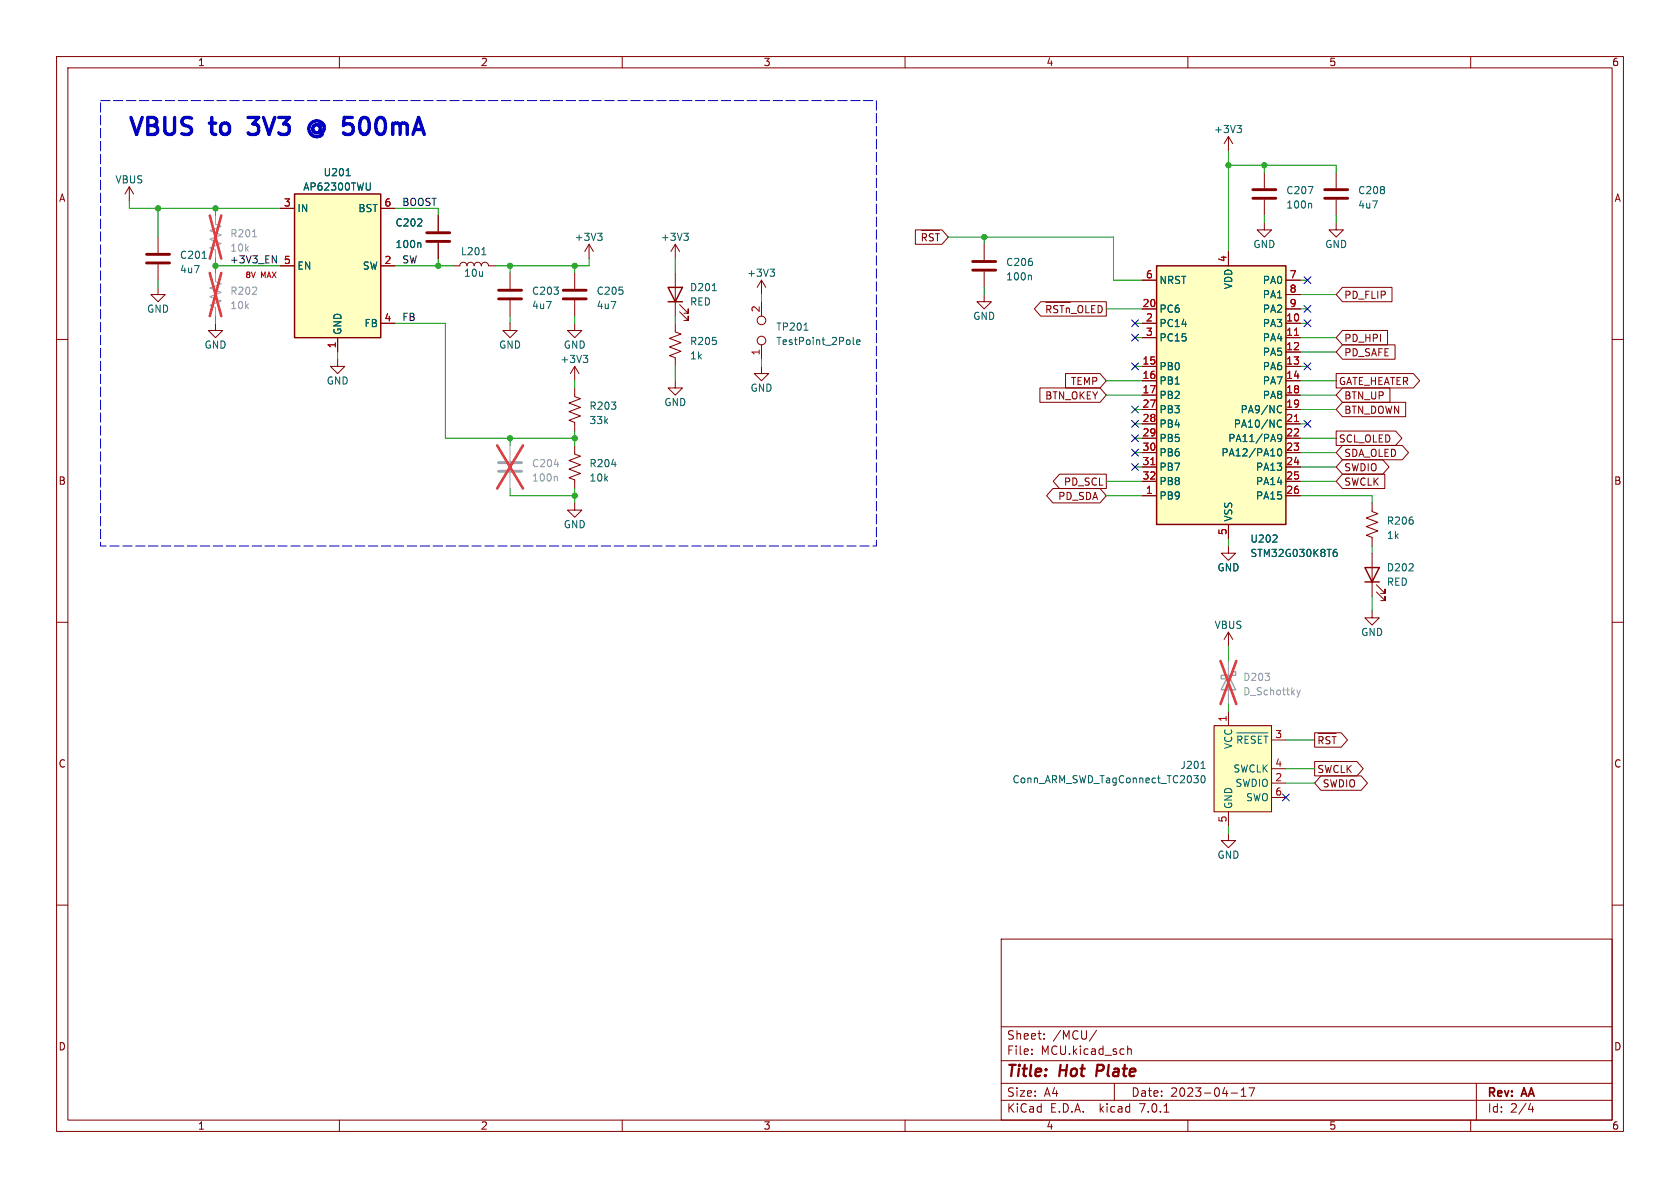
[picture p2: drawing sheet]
<svg xmlns="http://www.w3.org/2000/svg" width="297mm" height="210mm" viewBox="0 0 297 210" stroke-linecap="round" stroke-linejoin="round" font-family="sans-serif">
<g fill="none" stroke="#840000" stroke-width=".18">
<path d="M10 10h277v190h-277zM12 12h273v186h-273zM60 10v2M110 10v2M160 10v2M210 10v2M260 10v2M22.9 33l-.8 1.3M22.9 33v2.6M22.9 33l.7 1.3M49.5 36.8h2.6M67.3 36.8h2.5"/>
<path d="M77.5 38.1v2.8M217.2 24.1v2.6M217.2 24.1l-.8 1.3M217.2 24.1l.7 1.3M223.5 39.4v1.2h1.3l-1.3 1.3-1.3-1.3h1.3M223.5 30.5v2.8M223.5 35.3v2.8M236.2 39.4v1.2h1.3l-1.3 1.3-1.3-1.3h1.3M236.2 30.5v2.8M236.2 35.3v2.8M10 60h2M27.9 50.8v1.3h1.3l-1.3 1.2-1.2-1.2h1.2"/>
<path d="M27.9 41.9v2.8M27.9 46.7v2.8M38.1 57.2v1.2h1.3l-1.3 1.3-1.3-1.3h1.3M49.5 47h2.6M59.7 59.7v2.5M67.3 47h2.5M67.3 57.2h2.5M77.5 42.9v2.8M80 47h1.3a.64 .64 0 0 1 .6-.6 .64 .64 0 0 1 .6 .6 .64 .64 0 0 1 .7-.6 .64 .64 0 0 1 .6 .6 .64 .64 0 0 1 .7-.6 .64 .64 0 0 1 .6 .6 .64 .64 0 0 1 .6-.6 .64 .64 0 0 1 .7 .6h1.2M90.2 57.2v1.2h1.2l-1.2 1.3-1.3-1.3h1.3M90.2 48.3v2.8M90.2 53.1v2.8"/>
<path d="M101.6 57.2v1.2h1.3l-1.3 1.3-1.3-1.3h1.3M101.6 48.3v2.8M101.6 53.1v2.8M104.1 43.2l-.7 1.3M104.1 43.2v2.5M104.1 43.2l.8 1.3M119.4 57.2v1.5l1 .4-2 .7 2 .8-2 .7 2 .8-2 .8 1 .3v1.6M119.4 43.2v2.5M119.4 48.3v7.6M119.4 43.2l-.8 1.3M119.4 43.2l.7 1.3M120.1 55.1l1.6 1.5v-.7v.7h-.8"/>
<path d="M120.1 53.8l1.6 1.6v-.8v.8h-.8M134.6 49.5v2.6M134.6 53.3v2.6M134.6 49.5l-.7 1.3M134.6 49.5l.8 1.3M161.8 40.6h4.7l1.1 1.3-1.1 1.3h-4.7zM162.9 40.7h3.2M163.8 41.6l-.2-.3h-.5v1.3M165 41.4l-.5-.1-.2 .3M165.4 41.3h.7M165.7 41.3v1.3M174 52.1v1.2h1.3l-1.3 1.3-1.3-1.3h1.3"/>
<path d="M174 43.2v2.8M174 48v2.8M184 53.3h11.6v2.6h-11.6l-1.1-1.3zM184.9 53.4h4.3M185.8 54.3l-.3-.3h-.4v1.3M187 54.1l-.5-.1-.2 .3M187.4 54h.7M187.7 54v1.3M190.6 54.4a.42 .42 0 0 1 .4-.4 .42 .42 0 0 1 .4 .4M192 54v1.3M193.6 54h-.6v1.3M194.8 54.3l-.2-.2-.5-.1v1.3"/>
<path d="M201.9 57.2h2.6M201.9 59.7h2.6M201.9 54.6h2.6M201.9 49.5h2.6M217.2 44.5v2.5M227.3 57.2h2.6M227.3 59.7h2.6M227.3 54.6h2.6M227.3 49.5h2.6M227.3 52.1h2.6M237.3 58.4h8v2.6h-8l-1.1-1.3zM237.3 50.8h8.8v2.5h-8.8l-1.1-1.2z"/>
<path d="M285 60h2M59.7 63.5v1.3h1.3l-1.3 1.2-1.3-1.2h1.3M101.6 78.7v1.6l1 .3-2 .8 2 .8-2 .7 2 .8-2 .8 1 .3v1.6M101.6 68.6v1.5l1 .4-2 .7 2 .8-2 .8 2 .7-2 .8 1 .4v1.5M101.6 64.8v2.5M101.6 64.8l-.8 1.2M101.6 64.8l.8 1.2M119.4 67.3v1.3h1.2l-1.2 1.3-1.3-1.3h1.3M134.6 64.8v1.2h1.3l-1.3 1.3-1.3-1.3h1.3M134.6 61v2.5M183.8 68.6h10.7l1.1 1.3-1.1 1.2h-10.7zM188.4 66h6.1l1.1 1.3-1.1 1.3h-6.1z"/>
<path d="M201.9 64.8h2.6M201.9 67.3h2.6M201.9 69.9h2.6M201.9 72.4h2.6M201.9 74.9h2.6M201.9 77.5h2.6M227.3 62.2h2.6M227.3 64.8h2.6M227.3 67.3h2.6M227.3 69.9h2.6M227.3 72.4h2.6M227.3 74.9h2.6"/>
<path d="M227.3 77.5h2.6M236.2 66h13.7l1.1 1.3-1.1 1.3h-13.7zM236.2 76.2h10.5l1.1 1.3-1.1 1.2h-10.5zM237.3 71.1h11.2v2.6h-11.2l-1.1-1.3zM237.3 68.6h8.4v2.5h-8.4l-1.1-1.2zM237.3 61h9.3v2.5h-9.3l-1.1-1.3zM237.3 78.7h10.6l1.1 1.3-1.1 1.3h-10.6l-1.1-1.3zM101.6 88.9v1.3h1.3l-1.3 1.2-1.3-1.2h1.3M186.1 86.4h8.4l1.1 1.2-1.1 1.3h-8.4l-1.1-1.3zM187.3 83.8h8.3v2.6h-8.3l-1.1-1.3zM201.9 87.6h2.6M201.9 80h2.6"/>
<path d="M201.9 82.6h2.6M201.9 85.1h2.6M217.2 96.5v1.3h1.2l-1.2 1.3-1.3-1.3h1.3M217.2 92.7v2.6M227.3 87.6h2.6M227.3 80h2.6M227.3 82.6h2.6M227.3 85.1h2.6M237.3 83.8h7.5v2.6h-7.5l-1.1-1.3zM237.3 81.3h7.2l1.1 1.3-1.1 1.2h-7.2l-1.1-1.2zM242.6 88.9v1.5l1 .4-2 .8 2 .7-2 .8 2 .8-2 .7 1 .4v1.5M242.6 97.8v7.6"/>
<path d="M10 110h2M217.2 111.8l-.8 1.2M217.2 111.8v2.5M217.2 111.8l.7 1.2M242.6 108v1.2h1.2l-1.2 1.3-1.3-1.3h1.3M243.3 104.6l1.6 1.6v-.8v.8h-.8M243.3 103.4l1.6 1.5v-.8v.8h-.8M285 110h2M214.6 128.3h10.2v15.2h-10.2zM217.2 125.7v2.6M224.8 138.4h2.5M224.8 130.8h2.5"/>
<path d="M224.8 135.9h2.5M232.4 134.6h7.5l1.1 1.3-1.1 1.3h-7.5zM232.4 129.5h4.7l1.1 1.3-1.1 1.3h-4.7zM233 129.6h3.2M233.5 137.2h7.1l1.2 1.2-1.2 1.3h-7.1l-1.1-1.3zM233.9 130.5l-.2-.3h-.5v1.3M235.1 130.3l-.5-.1-.2 .3M235.5 130.2h.7M235.8 130.2v1.3M10 160h2M217.2 147.3v1.3h1.2l-1.2 1.3-1.3-1.3h1.3M217.2 143.5v2.6"/>
<path d="M224.8 141h2.5M285 160h2M177 166h108v32h-108zM60 198v2M110 198v2M160 198v2M177 194.5h108M177 191.5h108M177 187.5h108M177 181.5h108M182.4 186.3v.1M182.4 185.5v.1"/>
<path d="M184.6 183.6v.1M184.6 182.8v.1M193.9 182.1l-1.3 2M197 191.5v3M199.4 184.9v1.5M199.4 185.5l.2-.1 .3 .1 .1 .9M205.8 196.6h.8M210 198v2M217.6 193.2h1.2M219.4 193.8h.9M219.4 192.7l.5-.4v1.5M220.8 192.3h1l-.7 1.5"/>
<path d="M260 198v2M261 191.5v6.5M270.2 196.1h.9M270.9 195.6v1"/>
<circle cx="134.6" cy="56.6" r=".76"/>
<circle cx="134.6" cy="60.2" r=".76"/>
</g>
<g fill="none" stroke="#840000" stroke-width=".51">
<path d="M221.5 35.1h4.1M221.5 33.5h4.1M234.2 35.1h4.1M234.2 33.5h4.1M25.9 46.5h4.1M25.9 45h4.1M75.4 42.7h4.1M75.4 41.1h4.1M88.1 52.8h4.1M88.1 51.3h4.1M99.6 52.8h4M99.6 51.3h4"/>
<path d="M172 47.8h4M172 46.2h4"/>
</g>
<g fill="none" stroke="#006464" stroke-width=".18">
<path d="M61.2 31.1h.7M65.5 32.3v1.1l-.3 .2M218.7 22.2h.8l-.5 .5M219.2 22.7l.3 .2v.3l-.3 .2M231.7 35.9l.2 .2v.7M35.8 45.7h.7M74.2 42.9l.2 .2v.7M85.2 45h.7M105.7 41.2h.7l-.4 .5M106.2 41.7l.2 .3v.3l-.2 .2M120.9 41.2h.8l-.4 .5M121.4 41.7l.3 .3v.3l-.3 .2"/>
<path d="M125.9 51.4h.7M136.1 47.6h.8l-.4 .5M136.7 48.1l.2 .2v.3l-.2 .2M142.1 58.4h.8M150.8 59.6v1.1l.2 .2M182.2 48.6l.1 .2v.7M103.1 62.8h.8l-.4 .5M103.7 63.3l.2 .2v.3l-.2 .3M151.4 60.5l.6-.1v-.3h-.4l-.2 .1 .1 .7h.5M225.9 75.2l.3 .3 .4-.1M226 79.4l.2-.1a.68 .68 0 0 1 .4 .7 .68 .68 0 0 1-.4 .6l-.2-.1-.1-.4zM226 71.8l.3-.1 .3 .1"/>
<path d="M226.6 72.9l-.3 .1-.3-.1M226.6 74.4l-.4-.2-.3 .4M226.6 77.3l-.3 .3h-.2l-.2-.3 .1-.5h.3l.2 .1a.84 .84 0 0 1-.3 1.2h-.2M225 95.8h.8M225.7 94.7v.4M235.7 97.7l.5-.1 .2 .2-.1 .5-.4 .1-.2-.1M236.3 97.1l-.4 .1-.2 .2M211.1 137.1h.7l-.4 .5M211.6 137.6l.2 .2v.3l-.2 .3M212.3 135.8h.7M212.5 137.2l.1-.1a.68 .68 0 0 1 .5 .6 .68 .68 0 0 1-.5 .7 .84 .84 0 0 1-.1-1.2zM218.7 129.6h5.5"/>
<path d="M219.6 130.4l-.3-.3h-.5v1.3M220.7 130.1h-.6v1.3M221.9 130.2l-.5-.1-.2 .3M223.1 130.1h-.6v1.3M223.4 130.1h.8M223.8 130.1v1.3"/>
</g>
<path d="M38.1 38.1v1.5l1 .4-2 .8 2 .7-2 .8 2 .8-2 .7 1 .4v1.5M38.1 48.3v1.5l1 .4-2 .7 2 .8-2 .8 2 .7-2 .8 1 .4v1.5M90.2 78.7v2.8M90.2 83.6v2.8M217.2 116.8v7.7" fill="none" stroke="#a1a1a1" stroke-width=".18"/>
<path d="M217.2 119.4l1.2 2.5h-2.5zM217.8 118.7h.6v.7h-2.5v.6h.6" fill="none" stroke="#a1a1a1" stroke-width=".25"/>
<path d="M44.6 41.9h.8M98.3 84.2l.2 .2v.6M229.3 122l.3 .8M229.6 122.8l-.3 .4M229.9 122l-.3 .8" fill="none" stroke="#989898" stroke-width=".18"/>
<path d="M37.1 38.1l2 7.6M39.1 38.1l-2 7.6M37.1 48.3l2 7.6M39.1 48.3l-2 7.6M87.9 78.7l4.6 7.7M92.5 78.7l-4.6 7.7M215.8 116.8l2.8 7.7M218.6 116.8l-2.8 7.7" fill="none" stroke="#eb3a3d" stroke-width=".46"/>
<g fill="#ffffc2" stroke="#ffffc2" stroke-width=".18">
<path d="M214.6 128.3h10.2v15.2h-10.2z"/>
<path d="M52.1 34.3h15.2v25.4h-15.2z"/>
<path d="M204.5 47h22.8v45.7h-22.8z"/>
</g>
<path d="M52.1 34.3h15.2v25.4h-15.2zM118.1 50.8h2.5l-1.2 2.5zM118.1 53.3h2.5M204.5 47h22.8v45.7h-22.8zM241.3 100.3h2.5l-1.2 2.6zM241.3 102.9h2.5" fill="none" stroke="#840000" stroke-width=".25"/>
<path d="M88.1 83.3h4.1M88.1 81.8h4.1" fill="none" stroke="#a1a1a1" stroke-width=".51"/>
<path d="M228.8 59.3h.8M228.8 74.5h.8M203.4 82.1h.8" fill="none" stroke="#a90000" stroke-width=".18"/>
<path d="M48.1 45.2l.8 1.3v-1.3" fill="none" stroke="#0f0f0f" stroke-width=".18"/>
<path d="M43.9 20.8h1.8M43.9 23.5l.1 .1M55.9 22a.73 .73 0 0 0-.6 .8 .73 .73 0 0 0 .6 .7M56 21.3a1.43 1.43 0 0 0-1.4 1.5 1.43 1.43 0 0 0 1.4 1.4" fill="none" stroke="#0000c2" stroke-width=".6"/>
<path d="M17.8 17.8h137.1v78.7h-137.1v-78.7" fill="none" stroke="#0000c2" stroke-width=".18" stroke-dasharray="1.7 .6"/>
<g fill="none" stroke="#009600" stroke-width=".18">
<path d="M22.9 35.6v1.2h26.6M27.9 36.8v5.1M38.1 36.8v1.3M69.8 36.8h7.7v1.3M217.2 26.7v17.8M217.2 29.2h19v1.3M223.5 29.2v1.3M223.5 38.1v1.3M236.2 38.1v1.3M27.9 49.5v1.3M38.1 47h11.4M38.1 45.7v2.6"/>
<path d="M38.1 55.9v1.3M69.8 57.2h8.9v20.3h22.9M69.8 47h10.2M77.5 45.7v1.3M90.2 47v1.3M90.2 55.9v1.3M101.6 47v1.3M101.6 55.9v1.3M104.1 45.7v1.3h-16.5M119.4 45.7v2.6M119.4 55.9v1.3M134.6 52.1v1.2"/>
<path d="M167.6 41.9h29.2v7.6h5.1M174 41.9v1.3M174 50.8v1.3M195.6 54.6h6.3M200.7 57.2h1.2M200.7 59.7h1.2M229.9 57.2h1.2M229.9 54.6h1.2M229.9 52.1h6.3M229.9 59.7h6.3M229.9 49.5h1.2M59.7 62.2v1.3"/>
<path d="M90.2 77.5v1.2M101.6 67.3v1.3M101.6 76.2v2.5M119.4 64.8v2.5M134.6 63.5v1.3M195.6 67.3h6.3M195.6 69.9h6.3M200.7 77.5h1.2M200.7 74.9h1.2M200.7 64.8h1.2M200.7 72.4h1.2M229.9 77.5h6.3"/>
<path d="M229.9 74.9h1.2M229.9 64.8h1.2M229.9 67.3h6.3M229.9 69.9h6.3M229.9 72.4h6.3M229.9 62.2h6.3M90.2 86.4v1.2h11.4M101.6 86.4v2.5M195.6 85.1h6.3M195.6 87.6h6.3M200.7 80h1.2M200.7 82.6h1.2"/>
<path d="M217.2 95.3v1.2M229.9 85.1h6.3M229.9 80h6.3M229.9 82.6h6.3M229.9 87.6h12.7v1.3M242.6 96.5v1.3M217.2 114.3v2.5M242.6 105.4v2.6M217.2 124.5v1.2M227.3 130.8h5.1M227.3 138.4h5.1M227.3 135.9h5.1"/>
<path d="M217.2 146.1v1.2"/>
</g>
<g fill="none" stroke="#000084" stroke-width=".18">
<path d="M200.1 59.1l1.2 1.2M200.1 56.5l1.2 1.3M201.3 59.1l-1.2 1.2M201.3 56.5l-1.2 1.3M230.5 48.9l1.2 1.2M230.5 56.5l1.2 1.3M230.5 54l1.2 1.2M231.7 48.9l-1.2 1.2M231.7 56.5l-1.2 1.3M231.7 54l-1.2 1.2M200.1 76.9l1.2 1.2M200.1 74.3l1.2 1.2"/>
<path d="M200.1 79.4l1.2 1.2M200.1 71.8l1.2 1.2M200.1 64.2l1.2 1.2M201.3 76.9l-1.2 1.2M201.3 79.4l-1.2 1.2M201.3 74.3l-1.2 1.2M201.3 71.8l-1.2 1.2M201.3 64.2l-1.2 1.2M230.5 64.2l1.2 1.2M230.5 74.3l1.2 1.2M231.7 64.2l-1.2 1.2M231.7 74.3l-1.2 1.2"/>
<path d="M200.1 81.9l1.2 1.3M201.3 81.9l-1.2 1.3M226.7 140.4l1.2 1.2M227.9 140.4l-1.2 1.2"/>
</g>
<g fill="#009600" stroke="#009600" stroke-width=".18">
<circle cx="217.2" cy="29.2" r=".46"/>
<circle cx="174" cy="41.9" r=".46"/>
<circle cx="101.6" cy="87.6" r=".46"/>
<circle cx="101.6" cy="77.5" r=".46"/>
<circle cx="101.6" cy="47" r=".46"/>
<circle cx="90.2" cy="77.5" r=".46"/>
<circle cx="77.5" cy="47" r=".46"/>
<circle cx="90.2" cy="47" r=".46"/>
<circle cx="223.5" cy="29.2" r=".46"/>
<circle cx="38.1" cy="36.8" r=".46"/>
<circle cx="27.9" cy="36.8" r=".46"/>
<circle cx="38.1" cy="47" r=".46"/>
</g>
<g font-size="4.2" fill="#0000c2">
<text x="22.9" y="24.1">VBUS</text>
<text x="37.6" y="24.1">to</text>
<text x="45.2" y="24.1">3V3</text>
<text x="56.7" y="24.1">@ 500mA</text>
</g>
<g font-size="2.8" fill="#840000">
<text x="178" y="190.8">Title:</text>
<text x="187.4" y="190.8">Hot</text>
<text x="194.5" y="190.8">Plate</text>
</g>
<g font-size="2.1" fill="#840000">
<text x="178" y="183.9">Sheet:</text>
<text x="186.2" y="183.9">/MCU/</text>
<text x="178" y="186.6">File:</text>
<text x="184" y="186.6">MCU.kicad_sch</text>
<text x="178" y="196.8">KiCad</text>
<text x="178" y="194">Size:</text>
<text x="184.6" y="194">A4</text>
<text x="185.7" y="196.8">E.D.A.</text>
<text x="194.4" y="196.8">kicad</text>
<text x="200" y="194">Date:</text>
<text x="201.5" y="196.8">7.0.1</text>
<text x="206.9" y="194">2023-04-17</text>
<text x="263" y="194.2">Rev:</text>
<text x="263" y="196.8">Id:</text>
<text x="267" y="196.8">2/4</text>
<text x="269.2" y="194.2">AA</text>
</g>
<g font-size="1.8" fill="#840000">
<text x="35" y="11.8">1</text>
<text x="85" y="11.8">2</text>
<text x="135" y="11.8">3</text>
<text x="185" y="11.8">4</text>
<text x="235" y="11.8">5</text>
<text x="285" y="11.8">6</text>
<text x="10.4" y="35.8">A</text>
<text x="285.4" y="35.8">A</text>
<text x="162.6" y="43.4">~{RST}</text>
<text x="237.6" y="53">PD_FLIP</text>
<text x="184.6" y="56.1">~{RSTn}_OLED</text>
<text x="237.6" y="60.6">PD_HPI</text>
<text x="237.6" y="63.1">PD_SAFE</text>
<text x="184.7" y="70.8">BTN_OKEY</text>
<text x="189.2" y="68.2">TEMP</text>
<text x="236.7" y="68.2">GATE_HEATER</text>
<text x="237.6" y="70.8">BTN_UP</text>
<text x="237.6" y="73.3">BTN_DOWN</text>
<text x="236.7" y="78.4">SCL_OLED</text>
<text x="237.6" y="83.5">SWDIO</text>
<text x="237.6" y="80.9">SDA_OLED</text>
<text x="10.3" y="85.8">B</text>
<text x="186.9" y="88.5">PD_SDA</text>
<text x="188" y="86">PD_SCL</text>
<text x="237.6" y="86">SWCLK</text>
<text x="285.3" y="85.8">B</text>
<text x="10.3" y="135.8">C</text>
<text x="232.9" y="136.8">SWCLK</text>
<text x="232.9" y="132.3">~{RST}</text>
<text x="285.3" y="135.8">C</text>
<text x="233.8" y="139.3">SWDIO</text>
<text x="10.3" y="185.8">D</text>
<text x="285.3" y="185.8">D</text>
<text x="35" y="199.8">1</text>
<text x="85" y="199.8">2</text>
<text x="135" y="199.8">3</text>
<text x="185" y="199.8">4</text>
<text x="235" y="199.8">5</text>
<text x="285" y="199.8">6</text>
</g>
<g font-size="1.8" fill="#006464">
<text x="214.6" y="23.7">+3V3</text>
<text x="20.3" y="32.6">VBUS</text>
<text x="53.5" y="33.8">AP62300TWU</text>
<text x="57.1" y="31.3">U201</text>
<text x="227.3" y="34.5">C207</text>
<text x="240" y="34.5">C208</text>
<text x="52.6" y="37.7">IN</text>
<text x="63.2" y="37.7">BST</text>
<text x="69.9" y="40.2">C202</text>
<text x="227.3" y="37">100n</text>
<text x="240" y="37">4u7</text>
<text x="31.8" y="45.9">C201</text>
<text x="52.6" y="47.8">EN</text>
<text x="64" y="47.8">SW</text>
<text x="69.9" y="44">100n</text>
<text x="81.4" y="45.3">L201</text>
<text x="101.5" y="42.7">+3V3</text>
<text x="116.8" y="42.7">+3V3</text>
<text x="177.8" y="47.2">C206</text>
<text x="221.5" y="44">GND</text>
<text x="234.2" y="44">GND</text>
<text x="31.8" y="48.5">4u7</text>
<text x="82" y="49.1">10u</text>
<text x="94" y="52.3">C203</text>
<text x="105.4" y="52.3">C205</text>
<text x="121.9" y="51.6">D201</text>
<text x="132" y="49.1">+3V3</text>
<text x="177.8" y="49.7">100n</text>
<text x="205" y="50.4">NRST</text>
<text x="218" y="51.3" transform="rotate(-90 218 51.3)">VDD</text>
<text x="223.1" y="50.4">PA0</text>
<text x="223.1" y="52.9">PA1</text>
<text x="25.9" y="55.4">GND</text>
<text x="60.5" y="59.2" transform="rotate(-90 60.5 59.2)">GND</text>
<text x="64.3" y="58">FB</text>
<text x="94" y="54.8">4u7</text>
<text x="105.4" y="54.8">4u7</text>
<text x="121.9" y="54.2">RED</text>
<text x="137.2" y="58.6">TP201</text>
<text x="172" y="56.7">GND</text>
<text x="205" y="58">PC14</text>
<text x="205" y="55.4">PC6</text>
<text x="223.1" y="58">PA3</text>
<text x="223.1" y="55.4">PA2</text>
<text x="36.1" y="61.8">GND</text>
<text x="88.2" y="61.8">GND</text>
<text x="99" y="64.3">+3V3</text>
<text x="99.6" y="61.8">GND</text>
<text x="121.9" y="61.2">R205</text>
<text x="121.9" y="63.7">1k</text>
<text x="137.2" y="61.2">TestPoint_2Pole</text>
<text x="205" y="65.6">PB0</text>
<text x="205" y="60.5">PC15</text>
<text x="223.1" y="60.5">PA4</text>
<text x="223.1" y="63.1">PA5</text>
<text x="223.1" y="65.6">PA6</text>
<text x="57.7" y="68.1">GND</text>
<text x="117.4" y="71.9">GND</text>
<text x="132.6" y="69.4">GND</text>
<text x="205" y="68.1">PB1</text>
<text x="205" y="70.7">PB2</text>
<text x="223.1" y="68.1">PA7</text>
<text x="223.1" y="70.7">PA8</text>
<text x="104.1" y="72.6">R203</text>
<text x="104.1" y="75.1">33k</text>
<text x="205" y="73.2">PB3</text>
<text x="205" y="75.8">PB4</text>
<text x="218" y="75.8">PA10/NC</text>
<text x="219.2" y="73.2">PA9/NC</text>
<text x="104.1" y="82.7">R204</text>
<text x="205" y="78.3">PB5</text>
<text x="205" y="80.8">PB6</text>
<text x="205" y="83.4">PB7</text>
<text x="215.8" y="80.8">PA12/PA10</text>
<text x="217" y="78.3">PA11/PA9</text>
<text x="221.9" y="83.4">PA13</text>
<text x="104.1" y="85.3">10k</text>
<text x="205" y="88.5">PB9</text>
<text x="205" y="85.9">PB8</text>
<text x="221.9" y="85.9">PA14</text>
<text x="221.9" y="88.5">PA15</text>
<text x="99.6" y="93.5">GND</text>
<text x="218" y="92.2" transform="rotate(-90 218 92.2)">VSS</text>
<text x="245.1" y="92.9">R206</text>
<text x="245.1" y="95.4">1k</text>
<text x="215.2" y="101.2">GND</text>
<text x="221" y="96.1">U202</text>
<text x="221" y="98.6">STM32G030K8T6</text>
<text x="245.1" y="101.2">D202</text>
<text x="245.1" y="103.7">RED</text>
<text x="214.7" y="111.3">VBUS</text>
<text x="240.6" y="112.6">GND</text>
<text x="208.6" y="136.1">J201</text>
<text x="217.9" y="136.7">SWCLK</text>
<text x="218" y="132.5" transform="rotate(-90 218 132.5)">VCC</text>
<text x="218.4" y="132.2">~{RESET}</text>
<text x="178.9" y="138.6">Conn_ARM_SWD_TagConnect_TC2030</text>
<text x="218" y="143" transform="rotate(-90 218 143)">GND</text>
<text x="218.3" y="139.3">SWDIO</text>
<text x="220.2" y="141.8">SWO</text>
<text x="215.2" y="152">GND</text>
</g>
<g font-size="1.8" fill="#a90000">
<text x="50.1" y="36.6">3</text>
<text x="67.9" y="36.6">6</text>
<text x="50.1" y="46.7">5</text>
<text x="67.9" y="46.7">2</text>
<text x="216.9" y="46.4" transform="rotate(-90 216.9 46.4)">4</text>
<text x="202.5" y="49.3">6</text>
<text x="227.9" y="49.3">7</text>
<text x="227.9" y="51.8">8</text>
<text x="67.9" y="56.9">4</text>
<text x="134.4" y="55.3" transform="rotate(-90 134.4 55.3)">2</text>
<text x="201.9" y="54.4">20</text>
<text x="202.5" y="56.9">2</text>
<text x="202.5" y="59.4">3</text>
<text x="227.3" y="56.9">10</text>
<text x="227.3" y="59.4">11</text>
<text x="227.9" y="54.4">9</text>
<text x="59.4" y="61.6" transform="rotate(-90 59.4 61.6)">1</text>
<text x="134.4" y="62.9" transform="rotate(-90 134.4 62.9)">1</text>
<text x="201.9" y="64.5">15</text>
<text x="227.3" y="62">12</text>
<text x="227.3" y="64.5">13</text>
<text x="201.9" y="67.1">16</text>
<text x="201.9" y="69.6">17</text>
<text x="227.3" y="67.1">14</text>
<text x="227.3" y="69.6">18</text>
<text x="201.9" y="72.1">27</text>
<text x="201.9" y="74.7">28</text>
<text x="201.9" y="77.2">29</text>
<text x="227.3" y="72.1">19</text>
<text x="227.3" y="74.7">21</text>
<text x="227.3" y="77.2">22</text>
<text x="201.9" y="79.8">30</text>
<text x="201.9" y="82.3">31</text>
<text x="227.3" y="79.8">23</text>
<text x="227.3" y="82.3">24</text>
<text x="201.9" y="84.8">32</text>
<text x="202.5" y="87.4">1</text>
<text x="227.3" y="84.8">25</text>
<text x="227.3" y="87.4">26</text>
<text x="216.9" y="94.6" transform="rotate(-90 216.9 94.6)">5</text>
<text x="216.9" y="127.7" transform="rotate(-90 216.9 127.7)">1</text>
<text x="225.4" y="130.6">3</text>
<text x="225.4" y="135.6">4</text>
<text x="225.4" y="138.2">2</text>
<text x="225.4" y="140.7">6</text>
<text x="216.9" y="145.4" transform="rotate(-90 216.9 145.4)">5</text>
</g>
<g font-size="1.8" fill="#0f0f0f">
<text x="71.1" y="36.5">BOOST</text>
<text x="40.6" y="46.6">+3V3_EN</text>
<text x="40.6" y="44.6">10k</text>
<text x="71.1" y="46.6">SW</text>
<text x="71.1" y="56.8">FB</text>
</g>
<g font-size="1.8" fill="#989898">
<text x="40.6" y="42.1">R201</text>
<text x="40.6" y="52.3">R202</text>
<text x="40.6" y="54.8">10k</text>
<text x="94" y="82.7">C204</text>
<text x="94" y="85.3">100n</text>
<text x="219.7" y="120.5">D203</text>
<text x="219.7" y="123.1">D_Schottky</text>
</g>
<g font-size="1.4" fill="#c20000">
<text x="43.4" y="49.2">8V</text>
<text x="46.2" y="49.2">MAX</text>
</g>
</svg>
